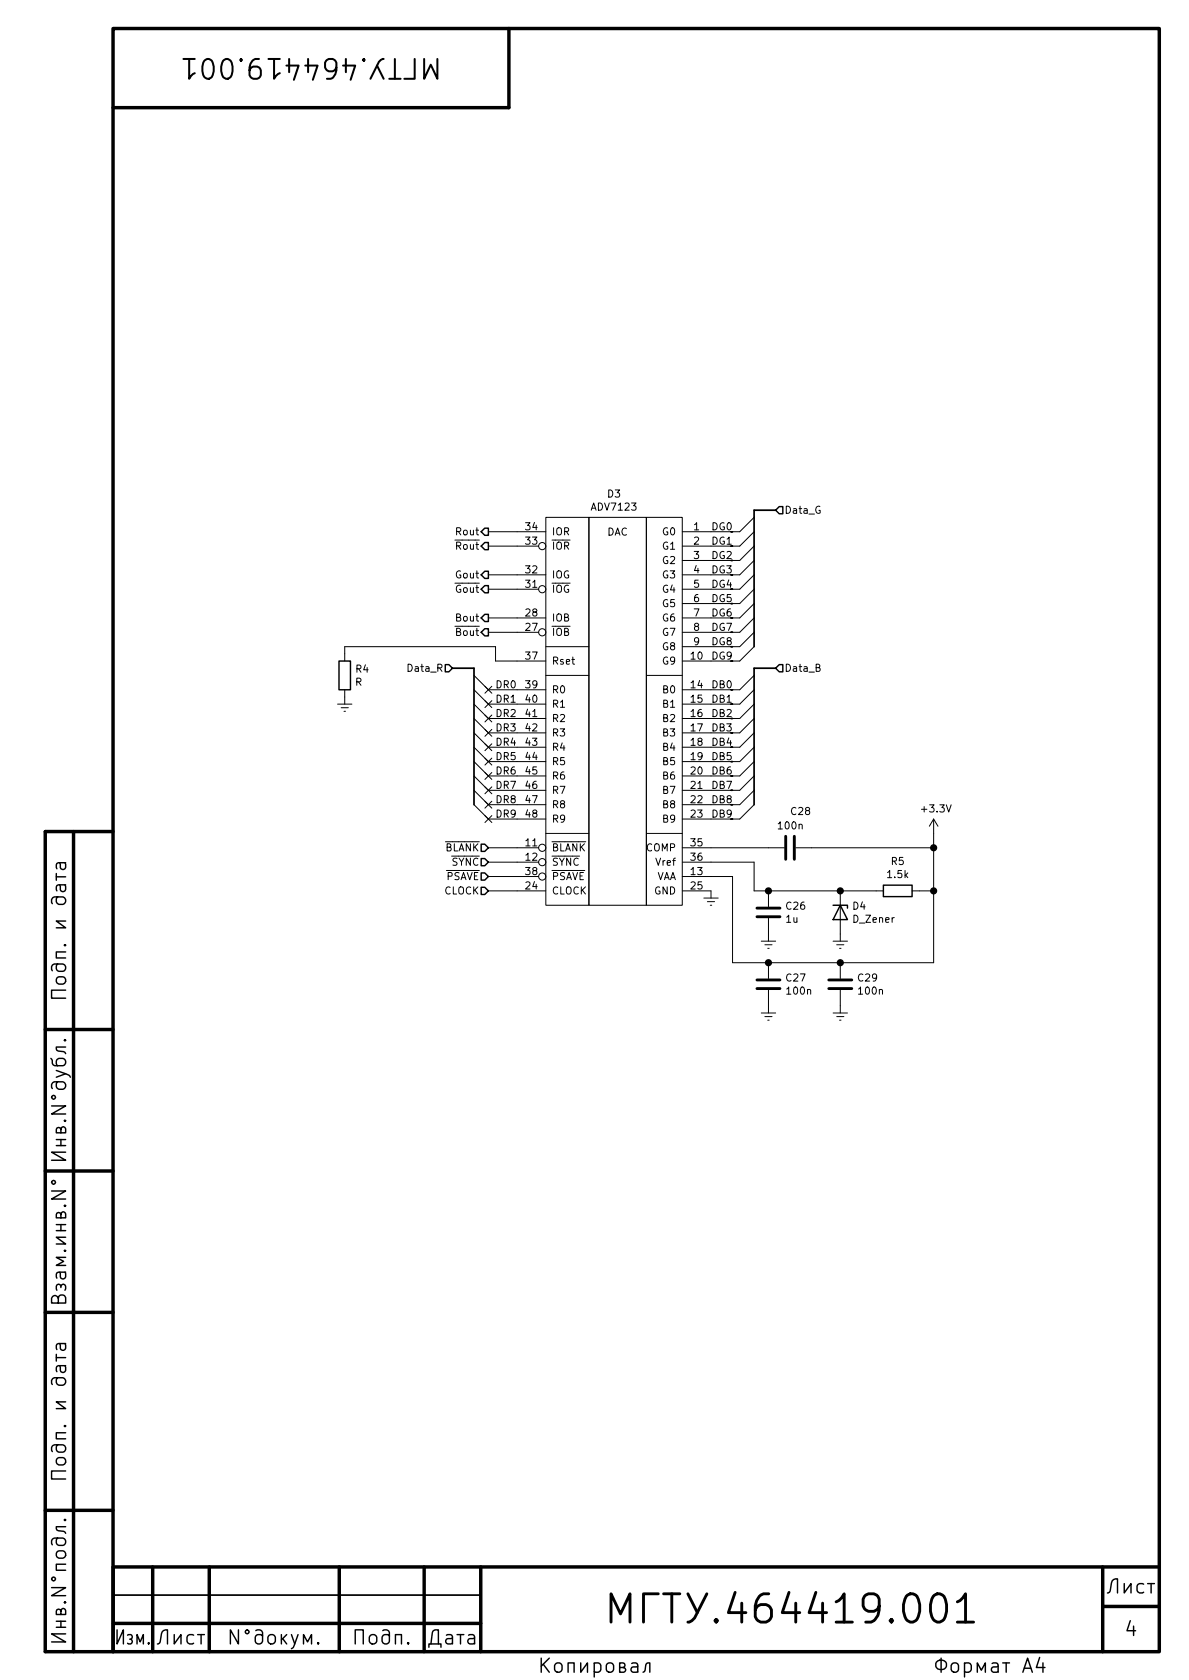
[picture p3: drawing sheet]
<svg xmlns="http://www.w3.org/2000/svg" width="210mm" height="297mm" viewBox="0 0 210 297" stroke-linecap="round" stroke-linejoin="round" font-family="sans-serif">
<g fill="none" stroke="#000" stroke-width=".61">
<path d="M20 5h185v287h-185zM90 5v14h-70M13 147v145M20 147h-12v145h12M8 182h12M8 207h12M8 232h12M8 267h12M27 277v15M37 277v15M60 277v15M75 277v15"/>
<path d="M85 277v15M195 277v15M205 277h-185v15M20 287h65M195 284h10"/>
</g>
<path d="M137.2 90.2h-3.9v24.1M80 118.1h3.8v24.2M137.2 118.1h-3.9v24.2M20 282h65" fill="none" stroke="#000" stroke-width=".3"/>
<g fill="none" stroke="#000" stroke-width=".25">
<path d="M85.7 93.4h.7v1.3h-.7l-.6-.7zM85.7 95.9h.7v1.3h-.7l-.6-.6zM137.2 90.2l.6-.6h.6v1.2h-.6zM59.9 116.9h2.1v5.1h-2.1zM78.7 117.5h.7l.6 .6-.6 .7h-.7zM85.7 101h.7v1.3h-.7l-.6-.7zM85.7 108.6h.7v1.3h-.7l-.6-.6zM85.7 103.5h.7v1.3h-.7l-.6-.6zM85.7 111.2h.7v1.2h-.7l-.6-.6zM137.2 118.1l.6-.6h.6v1.3h-.6zM129.3 124.5h.2zM10 154.4v1.2"/>
<path d="M10 155h1.6M10.2 158.6a.82 .82 0 0 0-.1 1.1l.3 .2h.7a.68 .68 0 0 0 .5-.7 .68 .68 0 0 0-.5-.6h-1.5l-.3 .1-.2 .4 .1 .7M10.5 156.4l.2 .9a.48 .48 0 0 0 .4 .4 .48 .48 0 0 0 .5-.4l-.1-.9M10.5 152.5l.2 .9a.48 .48 0 0 0 .4 .3 .48 .48 0 0 0 .5-.3l-.1-.9M11.6 156.4h-1.3l-.2 .2-.1 .2 .1 .7M11.6 152.5h-1.3l-.2 .2-.1 .2 .1 .7M85.1 154.3h.6l.7 .7-.7 .6h-.6zM85.1 151.8h.6l.7 .6-.7 .7h-.6zM85.1 149.3h.6l.7 .6-.7 .6h-.6zM85.1 156.9h.6l.7 .6-.7 .7h-.6zM156.2 156.5h5.1v2h-5.1zM10.2 172.8l.9-.1a.67 .67 0 0 1 .5 .7 .67 .67 0 0 1-.5 .6h-.7a.69 .69 0 0 1-.2-1.2z"/>
<path d="M10.2 170.4a.82 .82 0 0 0-.1 1.1l.3 .2h.7a.67 .67 0 0 0 .5-.6 .67 .67 0 0 0-.5-.7h-1.5l-.3 .2a.79 .79 0 0 0-.1 1M11.4 167.1l.1-.1 .1 .1-.1 .1-.1-.1h.2M11.6 175.1h-2.5v1.4h2.5M11.6 168.3h-1.6v1.1h1.6M11.6 162.9h-1.6l1.6 1.1h-1.6M147.3 160.1h2.6v.5M148.6 160.1l1.3 2.5h-2.6zM9 187.1l.2 .4v.5l.3 .3 1.6 .1a.67 .67 0 0 0 .5-.6 .67 .67 0 0 0-.5-.7h-.7l-.2 .2a.78 .78 0 0 0 0 1.1M10 189.3l2.2 .8 .2 .4M10.8 199.7l.1-.3 .2-.2 .4 .2 .1 .2v.7h-1.6l.1-.8 .2-.1 .4 .1 .1 .8M11.4 183.9l.1-.1 .1 .1-.1 .2-.1-.2h.2M11.6 185.1h-1.6l.1 .6 1.2 .2 .3 .4"/>
<path d="M11.6 189.9l-1.6 .6M9.1 210.6h2.5l-2.5 1.4h2.5M9.2 208.8l.3-.1 .2 .1 .1 .3-.1 .2-.2 .1-.3-.1-.1-.2zM10 202.6h1.6M10 201.5h1.6M10.8 214.7l.1-.3 .2-.1 .4 .1 .1 .2v.7h-1.6l.1-.8 .2-.1 .4 .1 .1 .8M10.8 201.5v1.1M11.4 213.2l.1-.1 .1 .1-.1 .1-.1-.1h.2M11.6 203.7h-2.5l2.5 1.4h-2.5M10 239.5v1.2M10.1 228.1l-.1-.7 .1-.2 .2-.1 .4 .1 .1 .2 .3-.3 .4 .1 .1 .2-.1 .7M10.3 229.6l.1-.4a.69 .69 0 0 1 1.2 .2v1h-2.5v-.8a.61 .61 0 0 1 .6-.5 .61 .61 0 0 1 .6 .5v.8"/>
<path d="M10.5 224.9l.2 .3v.6a.48 .48 0 0 0 .4 .3 .48 .48 0 0 0 .5-.3v-.6l-.1-.3M10.5 237.6l.2 .8a.48 .48 0 0 0 .4 .4 .48 .48 0 0 0 .5-.4l-.1-.8M10.8 227.4v.2M11.6 224.9h-1.3l-.2 .2-.1 .2 .1 .7M11.6 222.3h-1.6l1.3 .7-1.3 .7h1.6M11.6 237.6h-1.3l-.2 .1-.1 .2 .1 .7M10 240h1.6M10.1 257.9l.3-.2h.7a.67 .67 0 0 1 .5 .7 .67 .67 0 0 1-.5 .6h-.7a.67 .67 0 0 1-.3-1.1zM10.2 255.5a.82 .82 0 0 0-.1 1l.3 .3h.7a.67 .67 0 0 0 .5-.7 .67 .67 0 0 0-.5-.6h-1.5l-.3 .1a.79 .79 0 0 0-.1 1.1M10.2 243.6a.82 .82 0 0 0-.1 1.1l.3 .2h.7a.68 .68 0 0 0 .5-.6 .68 .68 0 0 0-.5-.7h-1.5l-.3 .1-.2 .4 .1 .7M10.5 241.5l.2 .8a.48 .48 0 0 0 .4 .4 .48 .48 0 0 0 .5-.4l-.1-.8M11.4 252.1l.1-.1 .1 .1-.1 .2-.1-.2h.2"/>
<path d="M11.6 253.3h-1.6v1.1h1.6M11.6 247.9h-1.6l1.6 1.2h-1.6M11.6 241.5h-1.3l-.2 .1-.1 .2 .1 .7M10.2 274.3l.9-.1a.67 .67 0 0 1 .5 .7 .67 .67 0 0 1-.5 .6h-.7a.69 .69 0 0 1-.2-1.2zM10.2 271.9a.82 .82 0 0 0-.1 1.1l.3 .2h.7a.67 .67 0 0 0 .5-.6 .67 .67 0 0 0-.5-.7h-1.5l-.3 .2a.79 .79 0 0 0-.1 1M11.4 268.7l.1-.1 .1 .1-.1 .2-.1-.2h.2M11.6 269.9h-1.6l.1 .6 1.2 .2 .3 .4M11.6 260.1h-2.5v1.4h2.5M198.8 280v1.6l1.2-1.6v1.6M202.9 280h1.2M203.6 280v1.6M10 287.7h1.6"/>
<path d="M10 286.7h1.6M10.8 284.9l.1-.4 .2-.1 .4 .1 .1 .2v.8h-1.6l.1-.9 .2-.1 .4 .1 .1 .9M10.8 286.7v1M11.4 283.3l.1-.1 .1 .1-.1 .1-.1-.1h.2M11.6 288.9h-2.5l2.5 1.4h-2.5M20.7 288.2v2.5l1.1-2.5v2.5M22.6 289.1l.1-.1 .6 .1 .1 .4-.3 .3a.45 .45 0 0 1 .3 .4 .45 .45 0 0 1-.3 .5l-.5-.2M24.2 290.7v-1.7l.6 1.3 .5-1.3v1.7M26.3 290.4v.3l-.1-.2 .1-.1v.3M27.8 290.7l.4-.2 .1-.2 .2-1.4a.86 .86 0 0 1 1.1-.7v2.5M30.8 289v1.7l1.2-1.7v1.7M34.2 289.1a.82 .82 0 0 0-1 .1l-.1 .3 .1 .9 .3 .3 .7-.2"/>
<path d="M35 289h1.1M35.6 289v1.7M42.2 288.2v2.5l-1.5-2.5v2.5M43.5 288.3l.2-.1 .2 .1 .2 .2-.2 .3-.2 .1-.2-.1-.1-.3zM45.2 288.3a.79 .79 0 0 1 1.1 .1l.1 .3v1.5a.67 .67 0 0 1-.6 .5 .67 .67 0 0 1-.7-.5l.1-1a.82 .82 0 0 1 1.1-.1l.1 .1M51.5 289l.6 1.7M52.7 289l-.8 2.2-.4 .3M53.7 290.7v-1.7l.7 1.3 .7-1.3v1.7M56.3 290.4l.1 .1-.1 .2-.1-.2 .1-.1v.3M62.8 290.7v-2.5h1.4v2.5M65.6 289.1a.7 .7 0 0 1 1 .4v.7a.68 .68 0 0 1-.6 .5 .68 .68 0 0 1-.7-.5v-.7zM67.7 288.3l.7-.1 .4 .2 .1 1.8a.67 .67 0 0 1-.7 .5 .67 .67 0 0 1-.6-.5v-.7l.1-.3a.78 .78 0 0 1 1.2 0"/>
<path d="M69.9 290.7v-1.7h1.1v1.7M72.2 290.4l.1 .1-.1 .2-.1-.2 .1-.1v.3M75.8 291.2v-.5h2.2v.5M76.2 290.7l.3-2 .1-.3 .3-.2h.6v2.5M78.9 289.1l.3-.1 .7 .1 .1 .3v1.3M80 289.6l-.8 .1a.48 .48 0 0 0-.4 .5 .48 .48 0 0 0 .4 .5l.8-.2M80.8 289h1.2M81.4 289v1.7M82.9 289.1l.2-.1 .7 .1 .1 .3v1.3M83.9 289.6l-.8 .1a.48 .48 0 0 0-.4 .5 .48 .48 0 0 0 .4 .5l.8-.2M95.7 293.2v2.5M96.1 294.2l1 1.5"/>
<path d="M97.1 293.2l-1.4 1.4M98.2 294.2a.69 .69 0 0 1 1.2 .3v.7a.68 .68 0 0 1-.7 .5 .68 .68 0 0 1-.6-.5v-.7zM100.5 295.7v-1.7h1v1.7M102.7 294v1.7l1.2-1.7v1.7M105.1 294.1a.82 .82 0 0 1 1 .1l.1 .3-.1 .9-.3 .3-.7-.2M105.1 294v2.5M107.3 294.2a.69 .69 0 0 1 1.2 .3v.7a.67 .67 0 0 1-.6 .5 .67 .67 0 0 1-.7-.5zM109.6 294.8l.8-.1 .1-.2-.1-.4-.8-.1v1.7h.7l.2-.2 .1-.3-.1-.2-.3-.2M111.7 294.1l.2-.1 .7 .1 .2 .3v1.3M112.8 294.6l-.3 .1h-.6a.48 .48 0 0 0-.3 .5 .48 .48 0 0 0 .3 .5h.6l.3-.2M113.7 295.7l.3-.2 .2-1.1 .1-.3 .3-.1h.3v1.7M170.6 294.1a.79 .79 0 0 1 1.2 .4v.7l-.2 .2a.79 .79 0 0 1-1 .1"/>
<path d="M172.8 295.7v-1.7l.7 1.3 .7-1.3v1.7M175.4 294.1l.3-.1 .7 .1 .1 .3v1.3M176.5 294.6l-.8 .1a.48 .48 0 0 0-.4 .5 .48 .48 0 0 0 .4 .5l.8-.2M177.3 294h1.2M177.9 294v1.7M180.9 295.7l.8-2.5 .8 2.5M181.1 295h1.2M183.8 293.1l-.5 1.7h1.5M184.4 294v1.7M195.8 281.6l.4-.1 .1-.2 .2-1.4a.86 .86 0 0 1 1.1-.7v2.4M202.2 280.1a.82 .82 0 0 0-1 .1l-.1 .3 .1 .9 .3 .2 .7-.1"/>
</g>
<g fill="none" stroke="#000" stroke-width=".51">
<path d="M138.9 147.9v4M140.5 147.9v4M133.9 162.1h4M133.9 160.6h4M133.9 174.8h4M133.9 173.3h4M146.6 174.8h4M146.6 173.3h4M108.1 286.8v-5l1.6 3.6 1.7-3.6v5M116.4 281.8h-2.6v5M117.3 281.8h2.9M160.2 282.3a1.2 1.2 0 0 1 1.3-.5 1.2 1.2 0 0 1 .9 .9 3.8 3.8 0 0 1-.5 3.8 1.17 1.17 0 0 1-1.9-.7 4.2 4.2 0 0 1 .2-3.5z"/>
<path d="M165 282.3a1.2 1.2 0 0 1 1.2-.5 1.2 1.2 0 0 1 1 .9 3.9 3.9 0 0 1-.5 3.8 1.17 1.17 0 0 1-1.9-.7 4.3 4.3 0 0 1 .2-3.5zM169.3 283.2l.5-.2 .9-1.2v5M169.3 286.8h2.9"/>
</g>
<path d="M32.4 10.4h2M33.5 10.4v3.5l.6-.8 .3-.2M36.1 10.8a.84 .84 0 0 1 .9-.4 .84 .84 0 0 1 .6 .7 2.67 2.67 0 0 1-.3 2.7 .83 .83 0 0 1-1.4-.5 3.1 3.1 0 0 1 .2-2.5zM39.4 10.8a.86 .86 0 0 1 .9-.4 .86 .86 0 0 1 .7 .7 2.75 2.75 0 0 1-.4 2.7 .81 .81 0 0 1-1.3-.5 3 3 0 0 1 .1-2.5zM68.8 13.9h2M73.3 10.4v3.5h-1.8M75 10.4v3.5l1.2-2.5 1.1 2.5v-3.5" fill="none" stroke="#000" stroke-width=".36"/>
<g fill="none" stroke="#000" stroke-width=".18">
<path d="M86.4 94h10.1M86.4 96.6h8.8M96.5 91.5h7.6v68.6h-7.6zM104.1 91.5h10.2v68.6h-10.2zM114.3 91.5h6.3v68.6h-6.3zM133.3 91.5l-2.5 2.5h-10.2M133.3 94l-2.5 2.6h-10.2M133.3 96.6l-2.5 2.5h-10.2M133.3 99.1l-2.5 2.5h-10.2M61 116.9v-2.6h26.6v2.6h8.9M83.8 119.4l3.2 3.2M86.4 111.8h8.8"/>
<path d="M86.4 109.3h10.1M86.4 104.2h8.8M86.4 101.6h10.1M96.5 119.4h7.6zM96.5 114.3h7.6zM114.3 119.4h6.3zM133.3 114.3l-2.5 2.6h-10.2M133.3 119.4l-2.5 2.6h-10.2M133.3 109.3l-2.5 2.5h-10.2M133.3 106.7l-2.5 2.6h-10.2M133.3 101.6l-2.5 2.6h-10.2M133.3 104.2l-2.5 2.5h-10.2"/>
<path d="M133.3 111.8l-2.5 2.5h-10.2M59.7 124.5h2.5M60.3 125.1h1.3M60.8 125.8h.3M61 122v2.5M83.8 129.6l3.2 3.1M83.8 137.2l3.2 3.1M83.8 139.7l3.2 3.2M83.8 132.1l3.2 3.2M83.8 134.7l3.2 3.1M83.8 127l3.2 3.2M83.8 124.5l3.2 3.1"/>
<path d="M83.8 122l3.2 3.1M86.4 124.5h10.1M86.4 122h10.1M86.4 127h10.1M86.4 129.6h10.1M86.4 132.1h10.1M86.4 134.7h10.1M86.4 137.2h10.1M86.4 139.7h10.1M87 123.9l-1.2 1.2M87 126.4l-1.2 1.2M87 129l-1.2 1.2"/>
<path d="M87 131.5l-1.2 1.2M87 134l-1.2 1.3M87 136.6l-1.2 1.2M87 139.1l-1.2 1.2M87 121.3l-1.2 1.3M133.3 122l-2.5 2.5h-10.2M133.3 124.5l-2.5 2.5h-10.2M133.3 127l-2.5 2.6h-10.2M133.3 129.6l-2.5 2.5h-10.2M133.3 132.1l-2.5 2.6h-10.2M133.3 134.7l-2.5 2.5h-10.2M133.3 137.2l-2.5 2.5h-10.2"/>
<path d="M133.3 139.7l-2.5 2.6h-10.2M83.8 142.3l3.2 3.1M86.4 157.5h10.1M86.4 149.9h8.8M86.4 152.4h8.8M86.4 155h8.8M86.4 142.3h10.1M86.4 144.8h10.1M87 141.7l-1.2 1.2M87 144.2l-1.2 1.2M96.5 147.4h7.6zM114.3 147.4h6.3z"/>
<path d="M120.6 157.5h5.1v1.3M120.6 152.4h12.7v5.1h22.9M120.6 149.9h18.1M124.5 158.8h2.5M125.1 159.4h1.3M133.3 142.3l-2.5 2.5h-10.2M135.9 157.5v2.8M140.7 149.9h24.4M148.6 157.5v8.9M161.3 157.5h3.8M165.1 144.8l-.8 1.3M165.1 144.8v25.4h-35.6v-15.2h-8.9"/>
<path d="M165.1 144.8l.8 1.3M125.6 160.1h.3M134.6 166.4h2.6M134.6 179.1h2.6M135.3 167h1.2M135.3 179.7h1.2M135.8 167.7h.2M135.9 162.3v4.1M135.9 170.2v2.8M135.9 175v4.1M147.3 166.4h2.6M147.3 179.1h2.6"/>
<path d="M148 167h1.2M148 179.7h1.2M148.5 167.7h.2M148.6 170.2v2.8M148.6 175v4.1M135.8 180.4h.2M148.5 180.4h.2"/>
<circle cx="95.9" cy="96.6" r=".63"/>
<circle cx="95.9" cy="111.8" r=".63"/>
<circle cx="95.9" cy="104.2" r=".63"/>
<circle cx="95.9" cy="152.4" r=".63"/>
<circle cx="95.9" cy="155" r=".63"/>
<circle cx="95.9" cy="149.9" r=".63"/>
</g>
<g fill="#000" stroke="#000" stroke-width=".25">
<circle cx="135.9" cy="157.5" r=".51"/>
<circle cx="148.6" cy="157.5" r=".51"/>
<circle cx="165.1" cy="157.5" r=".51"/>
<circle cx="165.1" cy="149.9" r=".51"/>
<circle cx="135.9" cy="170.2" r=".51"/>
<circle cx="148.6" cy="170.2" r=".51"/>
</g>
<text font-size="7" x="120.6" y="287">.464419.001</text>
<text font-size="4.9" x="68.6" y="10.3" transform="rotate(-180 68.6 10.3)">.464419.001</text>
<g font-size="3.5">
<text x="11.7" y="197.4" transform="rotate(-90 11.7 197.4)">.N°.</text>
<text x="11.7" y="222.4" transform="rotate(-90 11.7 222.4)">..N°</text>
<text x="11.7" y="282.4" transform="rotate(-90 11.7 282.4)">.N°.</text>
<text x="23.1" y="290.8">.</text>
<text x="46.1" y="290.8">N°.</text>
<text x="199" y="289.3">4</text>
<text x="166" y="295.8">A4</text>
</g>
<g font-size="1.8">
<text x="107.5" y="88">D3</text>
<text x="80.8" y="94.7">Rout</text>
<text x="93" y="93.8">34</text>
<text x="97.5" y="94.7">IOR</text>
<text x="104.7" y="90.3">ADV7123</text>
<text x="107.3" y="94.7">DAC</text>
<text x="117.3" y="94.7">G0</text>
<text x="122.7" y="93.8">1</text>
<text x="125.7" y="93.8">DG0</text>
<text x="138.7" y="90.8">Data_G</text>
<text x="80.8" y="97.2">Rout</text>
<text x="93" y="101.4">32</text>
<text x="93" y="96.3">33</text>
<text x="97.5" y="97.2">IOR</text>
<text x="117.3" y="97.2">G1</text>
<text x="117.3" y="99.7">G2</text>
<text x="122.7" y="96.3">2</text>
<text x="122.7" y="98.8">3</text>
<text x="122.7" y="101.4">4</text>
<text x="125.7" y="101.4">DG3</text>
<text x="125.7" y="98.8">DG2</text>
<text x="125.7" y="96.3">DG1</text>
<text x="80.7" y="102.3">Gout</text>
<text x="80.7" y="104.8">Gout</text>
<text x="93" y="103.9">31</text>
<text x="97.5" y="104.8">IOG</text>
<text x="97.5" y="102.3">IOG</text>
<text x="117.3" y="102.3">G3</text>
<text x="117.3" y="104.8">G4</text>
<text x="117.3" y="107.4">G5</text>
<text x="122.7" y="103.9">5</text>
<text x="122.7" y="106.5">6</text>
<text x="125.7" y="106.5">DG5</text>
<text x="125.7" y="103.9">DG4</text>
<text x="80.8" y="109.9">Bout</text>
<text x="80.8" y="112.4">Bout</text>
<text x="93" y="111.5">27</text>
<text x="93" y="109">28</text>
<text x="97.5" y="112.4">IOB</text>
<text x="97.5" y="109.9">IOB</text>
<text x="117.3" y="109.9">G6</text>
<text x="117.3" y="112.4">G7</text>
<text x="122.7" y="109">7</text>
<text x="122.7" y="111.5">8</text>
<text x="125.7" y="111.5">DG7</text>
<text x="125.7" y="109">DG6</text>
<text x="62.9" y="118.9">R4</text>
<text x="72.4" y="118.8">Data_R</text>
<text x="93" y="116.6">37</text>
<text x="97.5" y="117.5">Rset</text>
<text x="117.3" y="117.5">G9</text>
<text x="117.3" y="115">G8</text>
<text x="122.2" y="116.6">10</text>
<text x="122.7" y="114.1">9</text>
<text x="125.7" y="116.6">DG9</text>
<text x="125.7" y="114.1">DG8</text>
<text x="138.7" y="118.8">Data_B</text>
<text x="62.8" y="121.2">R</text>
<text x="87.9" y="124.2">DR1</text>
<text x="87.9" y="121.7">DR0</text>
<text x="93" y="121.7">39</text>
<text x="93" y="124.2">40</text>
<text x="97.5" y="122.6">R0</text>
<text x="97.5" y="125.1">R1</text>
<text x="117.4" y="122.6">B0</text>
<text x="117.4" y="125.1">B1</text>
<text x="122.2" y="121.7">14</text>
<text x="122.2" y="124.2">15</text>
<text x="125.7" y="124.2">DB1</text>
<text x="125.7" y="121.7">DB0</text>
<text x="87.9" y="126.8">DR2</text>
<text x="87.9" y="131.9">DR4</text>
<text x="87.9" y="129.3">DR3</text>
<text x="93" y="126.8">41</text>
<text x="93" y="129.3">42</text>
<text x="93" y="131.9">43</text>
<text x="97.5" y="127.7">R2</text>
<text x="97.5" y="130.2">R3</text>
<text x="117.4" y="127.7">B2</text>
<text x="117.4" y="130.2">B3</text>
<text x="122.2" y="126.8">16</text>
<text x="122.2" y="129.3">17</text>
<text x="122.2" y="131.9">18</text>
<text x="125.7" y="129.3">DB3</text>
<text x="125.7" y="131.9">DB4</text>
<text x="125.7" y="126.8">DB2</text>
<text x="87.9" y="134.4">DR5</text>
<text x="87.9" y="136.9">DR6</text>
<text x="93" y="134.4">44</text>
<text x="93" y="136.9">45</text>
<text x="97.5" y="132.8">R4</text>
<text x="97.5" y="135.3">R5</text>
<text x="97.5" y="137.8">R6</text>
<text x="117.4" y="132.8">B4</text>
<text x="117.4" y="135.3">B5</text>
<text x="117.4" y="137.8">B6</text>
<text x="122.2" y="134.4">19</text>
<text x="122.2" y="136.9">20</text>
<text x="125.7" y="136.9">DB6</text>
<text x="125.7" y="134.4">DB5</text>
<text x="87.9" y="139.5">DR7</text>
<text x="87.9" y="142">DR8</text>
<text x="93" y="139.5">46</text>
<text x="93" y="142">47</text>
<text x="97.5" y="140.4">R7</text>
<text x="97.5" y="142.9">R8</text>
<text x="117.4" y="140.4">B7</text>
<text x="117.4" y="142.9">B8</text>
<text x="122.2" y="139.5">21</text>
<text x="122.2" y="142">22</text>
<text x="125.7" y="142">DB8</text>
<text x="125.7" y="139.5">DB7</text>
<text x="163.1" y="143.6">+3.3V</text>
<text x="87.9" y="144.6">DR9</text>
<text x="93" y="149.6">11</text>
<text x="93" y="144.6">48</text>
<text x="97.5" y="145.5">R9</text>
<text x="117.4" y="145.5">B9</text>
<text x="122.2" y="144.6">23</text>
<text x="122.2" y="149.6">35</text>
<text x="125.7" y="144.6">DB9</text>
<text x="137.8" y="146.6">100n</text>
<text x="140" y="144.1">C28</text>
<text x="78.6" y="150.5">BLANK</text>
<text x="78.8" y="155.6">PSAVE</text>
<text x="79.9" y="153.1">SYNC</text>
<text x="93" y="152.2">12</text>
<text x="93" y="154.7">38</text>
<text x="97.5" y="150.5">BLANK</text>
<text x="97.5" y="153.1">SYNC</text>
<text x="97.5" y="155.6">PSAVE</text>
<text x="114.3" y="150.5">COMP</text>
<text x="115.9" y="155.6">VAA</text>
<text x="116.2" y="153.1">Vref</text>
<text x="122.2" y="154.7">13</text>
<text x="122.2" y="152.2">36</text>
<text x="157" y="155.3">1.5k</text>
<text x="157.6" y="152.9">R5</text>
<text x="78.5" y="158.2">CLOCK</text>
<text x="93" y="157.3">24</text>
<text x="97.5" y="158.2">CLOCK</text>
<text x="115.7" y="158.2">GND</text>
<text x="122.2" y="157.3">25</text>
<text x="139.1" y="160.8">C26</text>
<text x="150.8" y="160.8">D4</text>
<text x="139" y="163.2">1u</text>
<text x="151" y="163.2">D_Zener</text>
<text x="139.1" y="173.5">C27</text>
<text x="151.8" y="173.5">C29</text>
<text x="139.3" y="175.9">100n</text>
<text x="152" y="175.9">100n</text>
</g>
</svg>
